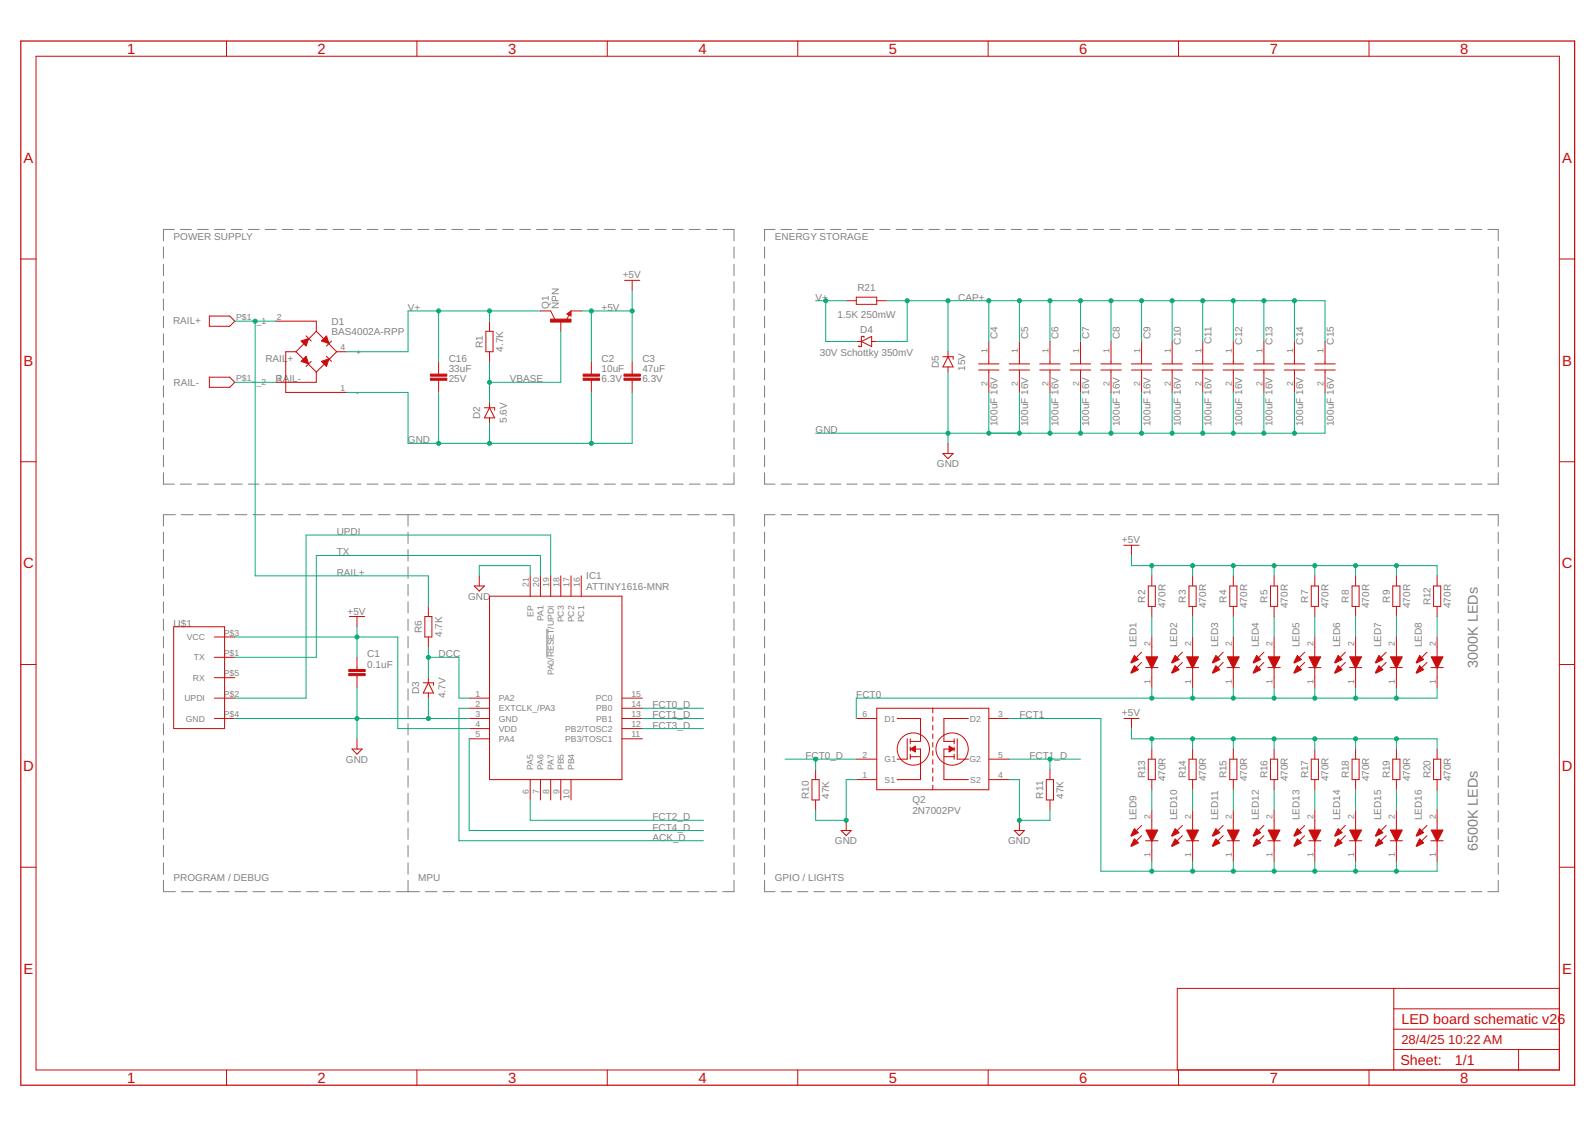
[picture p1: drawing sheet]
<svg xmlns="http://www.w3.org/2000/svg" width="297mm" height="210mm" viewBox="0 0 297 210" stroke-linecap="round" stroke-linejoin="round" font-family="sans-serif">
<g fill="none" stroke="#808080" stroke-width=".19">
<path d="M30.4 46v2.1M30.4 49.2v2.1M30.4 52.5v2.1M30.4 55.7v2.1M30.4 58.9v2.1M32.5 42.7h-2.1v2.2M33.6 42.7h2M36.8 42.7h2M39.9 42.7h2.1M43.1 42.7h2M46.2 42.7h2.1M49.4 42.7h2"/>
<path d="M52.6 42.7h2M55.7 42.7h2M58.9 42.7h2M62 42.7h2.1M65.2 42.7h2M68.3 42.7h2.1M71.5 42.7h2M74.7 42.7h2M77.8 42.7h2.1M81 42.7h2M84.1 42.7h2.1M87.3 42.7h2"/>
<path d="M90.4 42.7h2.1M93.6 42.7h2.1M96.8 42.7h2M99.9 42.7h2.1M103.1 42.7h2M106.2 42.7h2.1M109.4 42.7h2M112.6 42.7h2M115.7 42.7h2.1M118.9 42.7h2M122 42.7h2.1M125.2 42.7h2"/>
<path d="M128.4 42.7h2M131.5 42.7h2M134.7 42.7h2v2.2M136.7 46v2.1M136.7 49.2v2.1M136.7 52.5v2.1M136.7 55.7v2.1M136.7 58.9v2.1M142.4 46v2.1M142.4 49.2v2.1M142.4 52.5v2.1M142.4 55.7v2.1"/>
<path d="M142.4 58.9v2.1M144.3 42.7h-1.9v2.2M145.5 42.7h1.9M148.5 42.7h2M151.6 42.7h1.9M154.6 42.7h2M157.7 42.7h1.9M160.8 42.7h1.9M163.8 42.7h2M166.9 42.7h1.9M169.9 42.7h2M173 42.7h1.9"/>
<path d="M176.1 42.7h1.9M179.1 42.7h2M182.2 42.7h1.9M185.3 42.7h1.9M188.3 42.7h1.9M191.4 42.7h1.9M194.4 42.7h2M197.5 42.7h1.9M200.6 42.7h1.9M203.6 42.7h1.9M206.7 42.7h1.9M209.7 42.7h2"/>
<path d="M212.8 42.7h1.9M215.9 42.7h1.9M218.9 42.7h2M222 42.7h1.9M225 42.7h2M228.1 42.7h1.9M231.2 42.7h1.9M234.2 42.7h2M237.3 42.7h1.9M240.3 42.7h2M243.4 42.7h1.9M246.5 42.7h1.9"/>
<path d="M249.5 42.7h2M252.6 42.7h1.9M255.7 42.7h1.9M258.7 42.7h1.9M261.8 42.7h1.9M264.8 42.7h2M267.9 42.7h1.9M271 42.7h1.9M274 42.7h1.9M277.1 42.7h1.9v2.2M279 46v2.1M279 49.2v2.1"/>
<path d="M279 52.5v2.1M279 55.7v2.1M279 58.9v2.1M30.4 62.2v2.1M30.4 65.4v2.1M30.4 68.6v2.1M30.4 71.9v2.1M30.4 75.1v2.1M30.4 78.3v2.2M136.7 62.2v2.1M136.7 65.4v2.1M136.7 68.6v2.1"/>
<path d="M136.7 71.9v2.1M136.7 75.1v2.1M136.7 78.3v2.2M142.4 62.2v2.1M142.4 65.4v2.1M142.4 68.6v2.1M142.4 71.9v2.1M142.4 75.1v2.1M142.4 78.3v2.2M279 62.2v2.1M279 65.4v2.1M279 68.6v2.1"/>
<path d="M279 71.9v2.1M279 75.1v2.1M279 78.3v2.2M30.4 81.6v2.1M30.4 84.8v2.1M30.4 88.1v2.1h2.1M30.4 99.1v2.1M32.7 95.9h-2.3v2.1M33.6 90.2h2M33.8 95.9h2.2M36.8 90.2h2M37.1 95.9h2.2"/>
<path d="M39.9 90.2h2.1M40.4 95.9h2.3M43.1 90.2h2M43.8 95.9h2.2M46.2 90.2h2.1M47.1 95.9h2.2M49.4 90.2h2M50.4 95.9h2.2M52.6 90.2h2M53.8 95.9h2.2M55.7 90.2h2M57.1 95.9h2.2"/>
<path d="M58.9 90.2h2M60.4 95.9h2.3M62 90.2h2.1M63.8 95.9h2.2M65.2 90.2h2M67.1 95.9h2.2M68.3 90.2h2.1M70.4 95.9h2.2M71.5 90.2h2M73.8 95.9h4.3M74.7 90.2h2M76 95.9v2.1"/>
<path d="M76 99.1v2.1M77.8 90.2h2.1M79.2 95.9h2.2M81 90.2h2M82.5 95.9h2.1M84.1 90.2h2.1M85.7 95.9h2.2M87.3 90.2h2M89 95.9h2.1M90.4 90.2h2.1M92.3 95.9h2.1M93.6 90.2h2.1"/>
<path d="M95.5 95.9h2.1M96.8 90.2h2M98.8 95.9h2.1M99.9 90.2h2.1M102 95.9h2.2M103.1 90.2h2M105.3 95.9h2.1M106.2 90.2h2.1M108.5 95.9h2.2M109.4 90.2h2M111.8 95.9h2.1M112.6 90.2h2"/>
<path d="M115 95.9h2.2M115.7 90.2h2.1M118.3 95.9h2.1M118.9 90.2h2M121.6 95.9h2.1M122 90.2h2.1M124.8 95.9h2.1M125.2 90.2h2M128.1 95.9h2.1M128.4 90.2h2M131.3 95.9h2.2M131.5 90.2h2"/>
<path d="M134.6 95.9h2.1v2.1M136.7 81.6v2.1M136.7 84.8v2.1M136.7 88.1v2.1h-2M136.7 99.1v2.1M142.4 88.1v2.1h1.9M142.4 81.6v2.1M142.4 84.8v2.1M142.4 99.1v2.1M144.3 95.9h-1.9v2.1M145.5 90.2h1.9M145.5 95.9h1.9"/>
<path d="M148.5 90.2h2M148.5 95.9h2M151.6 90.2h1.9M151.6 95.9h1.9M154.6 90.2h2M154.6 95.9h2M157.7 90.2h1.9M157.7 95.9h1.9M160.8 90.2h1.9M160.8 95.9h1.9M163.8 90.2h2M163.8 95.9h2"/>
<path d="M166.9 90.2h1.9M166.9 95.9h1.9M169.9 90.2h2M169.9 95.9h2M173 90.2h1.9M173 95.9h1.9M176.1 90.2h1.9M176.1 95.9h1.9M179.1 90.2h2M179.1 95.9h2M182.2 90.2h1.9M182.2 95.9h1.9"/>
<path d="M185.3 90.2h1.9M185.3 95.9h1.9M188.3 90.2h1.9M188.3 95.9h1.9M191.4 90.2h1.9M191.4 95.9h1.9M194.4 90.2h2M194.4 95.9h2M197.5 90.2h1.9M197.5 95.9h1.9M200.6 90.2h1.9M200.6 95.9h1.9"/>
<path d="M203.6 90.2h1.9M203.6 95.9h1.9M206.7 90.2h1.9M206.7 95.9h1.9M209.7 90.2h2M209.7 95.9h2M212.8 90.2h1.9M212.8 95.9h1.9M215.9 90.2h1.9M215.9 95.9h1.9M218.9 90.2h2M218.9 95.9h2"/>
<path d="M222 90.2h1.9M222 95.9h1.9M225 90.2h2M225 95.9h2M228.1 90.2h1.9M228.1 95.9h1.9M231.2 90.2h1.9M231.2 95.9h1.9M234.2 90.2h2M234.2 95.9h2M237.3 90.2h1.9M237.3 95.9h1.9"/>
<path d="M240.3 90.2h2M240.3 95.9h2M243.4 90.2h1.9M243.4 95.9h1.9M246.5 90.2h1.9M246.5 95.9h1.9M249.5 90.2h2M249.5 95.9h2M252.6 90.2h1.9M252.6 95.9h1.9M255.7 90.2h1.9M255.7 95.9h1.9"/>
<path d="M258.7 90.2h1.9M258.7 95.9h1.9M261.8 90.2h1.9M261.8 95.9h1.9M264.8 90.2h2M264.8 95.9h2M267.9 90.2h1.9M267.9 95.9h1.9M271 90.2h1.9M271 95.9h1.9M274 90.2h1.9M274 95.9h1.9"/>
<path d="M277.1 95.9h1.9v2.1M279 88.1v2.1h-1.9M279 81.6v2.1M279 84.8v2.1M279 99.1v2.1M30.4 102.3v2.2M30.4 105.6v2.1M30.4 108.8v2.2M30.4 112.1v2.1M30.4 115.3v2.1M30.4 118.6v2.1M76 102.3v2.2"/>
<path d="M76 105.6v2.1M76 108.8v2.2M76 112.1v2.1M76 115.3v2.1M76 118.6v2.1M101.9 117.1v5.3M136.7 102.3v2.2M136.7 105.6v2.1M136.7 108.8v2.2M136.7 112.1v2.1M136.7 115.3v2.1M136.7 118.6v2.1"/>
<path d="M142.4 102.3v2.2M142.4 105.6v2.1M142.4 108.8v2.2M142.4 112.1v2.1M142.4 115.3v2.1M142.4 118.6v2.1M279 102.3v2.2M279 105.6v2.1M279 108.8v2.2M279 112.1v2.1M279 115.3v2.1M279 118.6v2.1"/>
<path d="M30.4 121.8v2.1M30.4 125v2.2M30.4 128.3v2.1M30.4 131.5v2.1M30.4 134.8v2.1M30.4 138v2.1M76 121.8v2.1M76 125v2.2M76 128.3v2.1M76 131.5v2.1M76 134.8v2.1M76 138v2.1"/>
<path d="M136.7 121.8v2.1M136.7 125v2.2M136.7 128.3v2.1M136.7 131.5v2.1M136.7 134.8v2.1M136.7 138v2.1M142.4 121.8v2.1M142.4 125v2.2M142.4 128.3v2.1M142.4 131.5v2.1M142.4 134.8v2.1M142.4 138v2.1"/>
<path d="M279 121.8v2.1M279 125v2.2M279 128.3v2.1M279 131.5v2.1M279 134.8v2.1M279 138v2.1M30.4 141.2v2.2M30.4 144.5v2.1M30.4 147.7v2.2M30.4 151v2.1M30.4 154.2v2.1M30.4 157.5v2.1"/>
<path d="M76 141.2v2.2M76 144.5v2.1M76 147.7v2.2M76 151v2.1M76 154.2v2.1M76 157.5v2.1M136.7 141.2v2.2M136.7 144.5v2.1M136.7 147.7v2.2M136.7 151v2.1M136.7 154.2v2.1M136.7 157.5v2.1"/>
<path d="M142.4 141.2v2.2M142.4 144.5v2.1M142.4 147.7v2.2M142.4 151v2.1M142.4 154.2v2.1M142.4 157.5v2.1M279 141.2v2.2M279 144.5v2.1M279 147.7v2.2M279 151v2.1M279 154.2v2.1M279 157.5v2.1"/>
<path d="M30.4 160.7v2.1M30.4 164v2.1h2.3M33.8 166.1h2.2M37.1 166.1h2.2M40.4 166.1h2.3M43.8 166.1h2.2M47.1 166.1h2.2M50.4 166.1h2.2M53.8 166.1h2.2M57.1 166.1h2.2M60.4 166.1h2.3M63.8 166.1h2.2"/>
<path d="M67.1 166.1h2.2M70.4 166.1h2.2M73.8 166.1h4.3M76 160.7v2.1M76 164v2.1M79.2 166.1h2.2M82.5 166.1h2.1M85.7 166.1h2.2M89 166.1h2.1M92.3 166.1h2.1M95.5 166.1h2.1M98.8 166.1h2.1"/>
<path d="M102 166.1h2.2M105.3 166.1h2.1M108.5 166.1h2.2M111.8 166.1h2.1M115 166.1h2.2M118.3 166.1h2.1M121.6 166.1h2.1M124.8 166.1h2.1M128.1 166.1h2.1M131.3 166.1h2.2M136.7 160.7v2.1M136.7 164v2.1h-2.1"/>
<path d="M142.4 164v2.1h1.9M142.4 160.7v2.1M145.5 166.1h1.9M148.5 166.1h2M151.6 166.1h1.9M154.6 166.1h2M157.7 166.1h1.9M160.8 166.1h1.9M163.8 166.1h2M166.9 166.1h1.9M169.9 166.1h2M173 166.1h1.9"/>
<path d="M176.1 166.1h1.9M179.1 166.1h2M182.2 166.1h1.9M185.3 166.1h1.9M188.3 166.1h1.9M191.4 166.1h1.9M194.4 166.1h2M197.5 166.1h1.9M200.6 166.1h1.9M203.6 166.1h1.9M206.7 166.1h1.9M209.7 166.1h2"/>
<path d="M212.8 166.1h1.9M215.9 166.1h1.9M218.9 166.1h2M222 166.1h1.9M225 166.1h2M228.1 166.1h1.9M231.2 166.1h1.9M234.2 166.1h2M237.3 166.1h1.9M240.3 166.1h2M243.4 166.1h1.9M246.5 166.1h1.9"/>
<path d="M249.5 166.1h2M252.6 166.1h1.9M255.7 166.1h1.9M258.7 166.1h1.9M261.8 166.1h1.9M264.8 166.1h2M267.9 166.1h1.9M271 166.1h1.9M274 166.1h1.9M279 164v2.1h-1.9M279 160.7v2.1"/>
</g>
<g fill="#c90d0c" stroke="#c90d0c" stroke-width=".19">
<path d="M56.1 63.5l1.4-.5-.5 1.5z"/>
<path d="M59.9 63.5l.9-.9 .5 1.4z"/>
<path d="M56.1 67.3l.9-.9 .5 1.4z"/>
<path d="M59.9 67.3l1.4-.5-.5 1.5z"/>
<path d="M169.5 139.5l1-.6v1.2z"/>
<path d="M176.7 138.9l1 .6-1 .6z"/>
<path d="M213.4 122.3h2.2l-1 2.1h-.2z" fill-rule="evenodd"/>
<path d="M211.3 124l.7 .7-1.3 .7-.1-.1z" fill-rule="evenodd"/>
<path d="M211.3 122.1l.7 .7-1.3 .7-.1-.1z" fill-rule="evenodd"/>
<path d="M221 122.3h2.2l-1 2.1h-.2z" fill-rule="evenodd"/>
<path d="M218.8 124l.8 .7-1.3 .7-.1-.1z" fill-rule="evenodd"/>
<path d="M218.8 122.1l.8 .7-1.3 .7-.1-.1z" fill-rule="evenodd"/>
<path d="M228.6 122.3h2.2l-1.1 2.1h-.1z" fill-rule="evenodd"/>
<path d="M226.4 124l.8 .7-1.3 .7-.1-.1z" fill-rule="evenodd"/>
<path d="M226.4 122.1l.8 .7-1.3 .7-.1-.1z" fill-rule="evenodd"/>
<path d="M236.2 122.3h2.2l-1.1 2.1h-.1z" fill-rule="evenodd"/>
<path d="M234 124l.8 .7-1.3 .7-.1-.1z" fill-rule="evenodd"/>
<path d="M234 122.1l.8 .7-1.3 .7-.1-.1z" fill-rule="evenodd"/>
<path d="M243.8 122.3h2.2l-1.1 2.1h-.1z" fill-rule="evenodd"/>
<path d="M241.6 124l.8 .7-1.3 .7-.1-.1z" fill-rule="evenodd"/>
<path d="M241.6 122.1l.8 .7-1.3 .7-.1-.1z" fill-rule="evenodd"/>
<path d="M251.4 122.3h2.2l-1.1 2.1h-.1z" fill-rule="evenodd"/>
<path d="M249.2 124l.8 .7-1.4 .7-.1-.1z" fill-rule="evenodd"/>
<path d="M249.2 122.1l.8 .7-1.4 .7-.1-.1z" fill-rule="evenodd"/>
<path d="M258.9 122.3h2.2l-1 2.1h-.1z" fill-rule="evenodd"/>
<path d="M256.8 124l.7 .7-1.3 .7-.1-.1z" fill-rule="evenodd"/>
<path d="M256.8 122.1l.7 .7-1.3 .7-.1-.1z" fill-rule="evenodd"/>
<path d="M266.5 122.3h2.2l-1 2.1h-.1z" fill-rule="evenodd"/>
<path d="M264.4 124l.7 .7-1.3 .7-.1-.1z" fill-rule="evenodd"/>
<path d="M264.4 122.1l.7 .7-1.3 .7-.1-.1z" fill-rule="evenodd"/>
<path d="M213.4 154.6h2.2l-1 2.1h-.2z" fill-rule="evenodd"/>
<path d="M211.3 156.2l.7 .8-1.3 .6-.1-.1z" fill-rule="evenodd"/>
<path d="M211.3 154.3l.7 .8-1.3 .6h-.1z" fill-rule="evenodd"/>
<path d="M221 154.6h2.2l-1 2.1h-.2z" fill-rule="evenodd"/>
<path d="M218.8 156.2l.8 .8-1.3 .6-.1-.1z" fill-rule="evenodd"/>
<path d="M218.8 154.3l.8 .8-1.3 .6h-.1z" fill-rule="evenodd"/>
<path d="M228.6 154.6h2.2l-1.1 2.1h-.1z" fill-rule="evenodd"/>
<path d="M226.4 156.2l.8 .8-1.3 .6-.1-.1z" fill-rule="evenodd"/>
<path d="M226.4 154.3l.8 .8-1.3 .6h-.1z" fill-rule="evenodd"/>
<path d="M236.2 154.6h2.2l-1.1 2.1h-.1z" fill-rule="evenodd"/>
<path d="M234 156.2l.8 .8-1.3 .6-.1-.1z" fill-rule="evenodd"/>
<path d="M234 154.3l.8 .8-1.3 .6h-.1z" fill-rule="evenodd"/>
<path d="M243.8 154.6h2.2l-1.1 2.1h-.1z" fill-rule="evenodd"/>
<path d="M241.6 156.2l.8 .8-1.3 .6-.1-.1z" fill-rule="evenodd"/>
<path d="M241.6 154.3l.8 .8-1.3 .6h-.1z" fill-rule="evenodd"/>
<path d="M251.4 154.6h2.2l-1.1 2.1h-.1z" fill-rule="evenodd"/>
<path d="M249.2 156.2l.8 .8-1.4 .6-.1-.1z" fill-rule="evenodd"/>
<path d="M249.2 154.3l.8 .8-1.4 .6h-.1z" fill-rule="evenodd"/>
<path d="M258.9 154.6h2.2l-1 2.1h-.1z" fill-rule="evenodd"/>
<path d="M256.8 156.2l.7 .8-1.3 .6-.1-.1z" fill-rule="evenodd"/>
<path d="M256.8 154.3l.7 .8-1.3 .6h-.1z" fill-rule="evenodd"/>
<path d="M266.5 154.6h2.2l-1 2.1h-.1z" fill-rule="evenodd"/>
<path d="M264.4 156.2l.7 .8-1.3 .6-.1-.1z" fill-rule="evenodd"/>
<path d="M264.4 154.3l.7 .8-1.3 .6h-.1z" fill-rule="evenodd"/>
</g>
<g fill="none" stroke="#c90d0c" stroke-width=".19">
<path d="M6.7 10.5h283.7v188.8h-283.7zM42.2 7.6v2.9M77.6 7.6v2.9M113.1 7.6v2.9M148.6 7.6v2.9M184 7.6v2.9M219.5 7.6v2.9M255 7.6v2.9M3.9 48.2h2.8M39 58.9h3.8l.9 .9-.9 1h-3.8zM51.3 59.8h7.6v1.9M91.2 59.8v1.9"/>
<path d="M100.6 57.9h2l.7 1.5M104.4 59.8v1.9M105.6 58.5l.7-.6v1zM106 58.7l-.5 .9M106 58.5l.2-.1v.3l-.4-.2 .5-.4v.6M106.3 57.9h1.9M116.3 52.2h2.8M117.7 52.2v1.9M157.6 56h1.9M159.5 55.4h3.8v1.3h-3.8zM163.3 56h1.9M290.4 48.2h2.8"/>
<path d="M39 70.3h3.8l.9 .9-.9 .9h-3.8zM55.1 65.5h-1.9v7.6h11.4M55.1 65.5l3.8 3.8M57 62.6l1 .9M58 67.3l-1 1M58.9 69.3v1.9h-7.6M58.9 61.7l-3.8 3.8M58.9 61.7l3.8 3.8M60.8 66.4l.9 .9M61.7 63.5l-.9 1M62.7 65.5l-3.8 3.8M62.7 65.5h1.9"/>
<path d="M81.7 67.4v2.3M81.7 70.8v2.3M90.2 75.9h1.9v.5M90.5 61.7h1.3v3.8h-1.3zM91.2 65.5v1.9M91.2 75v.9M91.2 77.8v1M91.2 75.9l.9 1.9h-1.9zM110.1 67.4v2.3M110.1 70.8v2.3M117.7 67.4v2.3M117.7 70.8v2.3"/>
<path d="M159.5 63.6h.9M160.4 63.6l1.9-.9v1.9zM160.9 62.8v-.1h-.5v1.9h-.4v-.2M162.3 63.6h1M175.6 66.4h1.9v.5M176.6 65.5v.9M176.6 68.3v1M176.6 66.4l.9 1.9h-1.9zM182.2 67.8h3.8M182.2 68.9h3.8M184.1 63.6v4.2M184.1 68.9v4.2"/>
<path d="M187.9 67.8h3.8M187.9 68.9h3.8M189.8 63.6v4.2M189.8 68.9v4.2M193.6 67.8h3.8M193.6 68.9h3.8M195.5 63.6v4.2M195.5 68.9v4.2M199.3 67.8h3.8M199.3 68.9h3.8M201.2 63.6v4.2M201.2 68.9v4.2"/>
<path d="M205 67.8h3.8M205 68.9h3.8M206.9 63.6v4.2M206.9 68.9v4.2M210.7 67.8h3.8M210.7 68.9h3.8M212.6 63.6v4.2M212.6 68.9v4.2M216.4 67.8h3.8M216.4 68.9h3.8M218.3 63.6v4.2M218.3 68.9v4.2"/>
<path d="M222.1 67.8h3.8M222.1 68.9h3.8M224 63.6v4.2M224 68.9v4.2M227.8 67.8h3.8M227.8 68.9h3.8M229.7 63.6v4.2M229.7 68.9v4.2M233.5 67.8h3.8M233.5 68.9h3.8M235.4 63.6v4.2M235.4 68.9v4.2"/>
<path d="M239.2 67.8h3.8M239.2 68.9h3.8M241.1 63.6v4.2M241.1 68.9v4.2M244.9 67.8h3.8M244.9 68.9h3.8M246.8 63.6v4.2M246.8 68.9v4.2M3.9 86h2.8M175.6 84.5h1.9l-.9 .9zM176.6 82.6v1.9M290.4 86h2.8"/>
<path d="M32.3 116.7h9.5v19h-9.5zM39.9 118.6h3.8M65.1 114.8h2.8M66.5 114.8v1.9M79.1 114.8h1.3v3.8h-1.3zM79.8 112.9v1.9M79.8 118.6v1.9M88.3 109.1h1.9l-.9 1zM89.3 107.3v1.8M91.2 111h24.6v34.2h-24.6zM98.7 107.3v3.7M100.6 107.3v3.7"/>
<path d="M102.6 107.3v3.7M104.4 107.3v3.7M106.3 107.3v3.7M108.2 107.3v3.7M209.3 101.6h2.8M210.7 101.6v1.9M213.8 109.1h1.4v3.8h-1.4zM214.5 107.3v1.8M214.5 112.9v1.9M214.5 118.6v3.8M221.4 109.1h1.4v3.8h-1.4zM222.1 107.3v1.8"/>
<path d="M222.1 112.9v1.9M222.1 118.6v3.8M229 109.1h1.4v3.8h-1.4zM229.7 107.3v1.8M229.7 112.9v1.9M229.7 118.6v3.8M236.6 109.1h1.3v3.8h-1.3zM237.3 107.3v1.8M237.3 112.9v1.9M237.3 118.6v3.8M244.2 109.1h1.3v3.8h-1.3zM244.9 107.3v1.8"/>
<path d="M244.9 112.9v1.9M244.9 118.6v3.8M251.8 109.1h1.3v3.8h-1.3zM252.5 107.3v1.8M252.5 112.9v1.9M252.5 118.6v3.8M259.4 109.1h1.3v3.8h-1.3zM260.1 107.3v1.8M260.1 112.9v1.9M260.1 118.6v3.8M267 109.1h1.3v3.8h-1.3zM267.6 107.3v1.8"/>
<path d="M267.6 112.9v1.9M267.6 118.6v3.8M3.9 123.8h2.8M39.9 130h3.8M39.9 133.8h3.8M39.9 122.4h3.8M39.9 126.2h3.8M65.6 139.5h1.8l-.9 1zM66.5 122.4v2.3M66.5 125.8v2.3M66.5 137.6v1.9M78.8 127.2h1.9v.4"/>
<path d="M79.8 126.2v1M79.8 129.1v.9M79.8 127.2l.9 1.9h-1.9zM87.4 130h3.8M87.4 131.9h3.8M87.4 133.8h3.8M87.4 135.7h3.8M87.4 137.6h3.8M115.8 130h3.8M115.8 131.9h3.8M115.8 133.8h3.8M115.8 135.7h3.8"/>
<path d="M115.8 137.6h3.8M159.5 133.8h3.8M163.3 131.9h20.8v15.2h-20.8zM167.1 133.8h4.3v4.3h-1.9M169 137.6v3.8h-1.9M169.5 139.5h1.9v5.7h-4.3M169.5 137.6v1M169.5 139.1v.8M173.7 131.9v.9M173.7 133.5v.8M173.7 135.1v.9M173.7 136.7v.8"/>
<path d="M173.7 138.3v.8M173.7 139.9v.8M177.7 139.5h-1.9v1.3M177.7 137.6v1M177.7 139.1v.8M178.3 137.6v3.8h2M180.3 133.8h-4.5v4.3h1.9M184.1 133.8h3.8M209.3 133.8h2.8M210.7 133.8v1.9M212.6 123.4l-1.9 1.9M212.6 121.5l-1.9 1.9"/>
<path d="M213.4 124.3h2.2M214.5 124.3v3.8M214.5 139.5v1.9M220.2 123.4l-1.9 1.9M220.2 121.5l-1.9 1.9M221 124.3h2.2M222.1 124.3v3.8M222.1 139.5v1.9M227.8 123.4l-1.9 1.9M227.8 121.5l-1.9 1.9M228.5 124.3h2.3M229.7 124.3v3.8"/>
<path d="M229.7 139.5v1.9M235.4 123.4l-1.9 1.9M235.4 121.5l-1.9 1.9M236.1 124.3h2.3M237.3 124.3v3.8M237.3 139.5v1.9M243 123.4l-1.9 1.9M243 121.5l-1.9 1.9M243.7 124.3h2.3M244.9 124.3v3.8M244.9 139.5v1.9M250.5 123.4l-1.8 1.9"/>
<path d="M250.5 121.5l-1.8 1.9M251.3 124.3h2.3M252.5 124.3v3.8M252.5 139.5v1.9M258.1 123.4l-1.9 1.9M258.1 121.5l-1.9 1.9M258.9 124.3h2.3M260.1 124.3v3.8M260.1 139.5v1.9M265.7 123.4l-1.9 1.9M265.7 121.5l-1.9 1.9M266.5 124.3h2.3"/>
<path d="M267.6 124.3v3.8M267.6 139.5v1.9M290.4 123.8h2.8M98.7 145.2v3.8M100.6 145.2v3.8M102.6 145.2v3.8M104.4 145.2v3.8M106.3 145.2v3.8M151.2 145.2h1.3v3.8h-1.3zM151.9 143.3v1.9M151.9 149v1.9M156.6 154.7h1.9l-.9 .9z"/>
<path d="M157.6 152.8v1.9M159.5 145.2h3.8M159.5 141.4h3.8M169.5 140.5v.9M169.5 140.9h1.9M173.7 141.5v.8M173.7 143.1v.8M173.7 144.7v.8M173.7 146.2v.9M177.7 140.9h-1.9v4.3h4.5M177.7 140.5v.9M184.1 145.2h3.8"/>
<path d="M184.1 141.4h3.8M188.9 154.7h1.9l-1 .9zM189.8 152.8v1.9M194.9 145.2h1.3v3.8h-1.3zM195.5 143.3v1.9M195.5 149v1.9M212.6 155.6l-1.9 1.9M212.6 153.7l-1.9 1.9M213.4 156.6h2.2M213.8 141.4h1.4v3.8h-1.4zM214.5 145.2v1.9M214.5 150.9v3.8"/>
<path d="M214.5 156.6v3.8M220.2 155.6l-1.9 1.9M220.2 153.7l-1.9 1.9M221 156.6h2.2M221.4 141.4h1.4v3.8h-1.4zM222.1 145.2v1.9M222.1 150.9v3.8M222.1 156.6v3.8M227.8 155.6l-1.9 1.9M227.8 153.7l-1.9 1.9M228.5 156.6h2.3M229 141.4h1.4v3.8h-1.4z"/>
<path d="M229.7 145.2v1.9M229.7 150.9v3.8M229.7 156.6v3.8M235.4 155.6l-1.9 1.9M235.4 153.7l-1.9 1.9M236.1 156.6h2.3M236.6 141.4h1.3v3.8h-1.3zM237.3 145.2v1.9M237.3 150.9v3.8M237.3 156.6v3.8M243 155.6l-1.9 1.9M243 153.7l-1.9 1.9"/>
<path d="M243.7 156.6h2.3M244.2 141.4h1.3v3.8h-1.3zM244.9 145.2v1.9M244.9 150.9v3.8M244.9 156.6v3.8M250.5 155.6l-1.8 1.9M250.5 153.7l-1.8 1.9M251.3 156.6h2.3M251.8 141.4h1.3v3.8h-1.3zM252.5 145.2v1.9M252.5 150.9v3.8M252.5 156.6v3.8"/>
<path d="M258.1 155.6l-1.9 1.9M258.1 153.7l-1.9 1.9M258.9 156.6h2.3M259.4 141.4h1.3v3.8h-1.3zM260.1 145.2v1.9M260.1 150.9v3.8M260.1 156.6v3.8M265.7 155.6l-1.9 1.9M265.7 153.7l-1.9 1.9M266.5 156.6h2.3M267 141.4h1.3v3.8h-1.3zM267.6 145.2v1.9"/>
<path d="M267.6 150.9v3.8M267.6 156.6v3.8M3.9 161.5h2.8M290.4 161.5h2.8M42.2 199.3v2.8M77.6 199.3v2.8M113.1 199.3v2.8M148.6 199.3v2.8M184 199.3v2.8M219.5 199.3v2.8M255 199.3v2.8M259.6 195.5h30.8"/>
<path d="M259.6 184.1v15.2M259.6 191.7h30.8M259.6 187.9h30.8M282.8 195.5v3.8M290.4 184.1h-71.2v15.2"/>
<circle cx="170.1" cy="139.5" r="3"/>
<circle cx="177.3" cy="139.5" r="3"/>
</g>
<path d="M3.9 7.6h289.3v194.5h-289.3z" fill="none" stroke="#c90d0c" stroke-width=".23"/>
<g fill="#c90d0c" stroke="#c90d0c" stroke-width=".19">
<path d="M102.5 59.4h3.8v.6h-3.8z"/>
<path d="M108.6 70.4h3.1v.4h-3.1z"/>
<path d="M108.6 69.7h3.1v.4h-3.1z"/>
<path d="M116.2 70.4h3.1v.4h-3.1z"/>
<path d="M116.2 69.7h3.1v.4h-3.1z"/>
<path d="M65 125.5h3v.3h-3z"/>
<path d="M65 124.7h3v.4h-3z"/>
<path d="M80.2 70.4h3v.4h-3z"/>
<path d="M80.2 69.7h3v.4h-3z"/>
</g>
<g fill="none" stroke="#0dab76" stroke-width=".19">
<path d="M43.7 59.8h7.6M47.5 59.8v47.5h32.3v5.6M81.7 57.9v9.5M91.2 57.9v1.9M100.6 57.9h-24.6v7.6h-11.4M108.2 57.9h9.5M110.1 57.9v9.5M117.7 54.1v13.3M151.9 56h5.7M153.8 56v7.6h5.7M165.2 56h81.6v7.6M169 56v7.6h-5.7"/>
<path d="M176.6 56v9.5M184.1 56v7.6M189.8 56v7.6M195.5 56v7.6M201.2 56v7.6M206.9 56v7.6M212.6 56v7.6M218.3 56v7.6M224 56v7.6M229.7 56v7.6M235.4 56v7.6M241.1 56v7.6"/>
<path d="M43.7 71.2h7.6M64.6 73.1h11.4v9.5h41.7v-9.5M81.7 73.1v9.5M91.2 67.4v7.6M91.2 78.8v3.8M104.4 61.7v9.5h-13.2M110.1 73.1v9.5M176.6 69.3v13.3M184.1 73.1v7.6M189.8 73.1v7.6M195.5 73.1v7.6M201.2 73.1v7.6"/>
<path d="M206.9 73.1v7.6M212.6 73.1v7.6M218.3 73.1v7.6M224 73.1v7.6M229.7 73.1v7.6M235.4 73.1v7.6M241.1 73.1v7.6M246.8 73.1v7.6h-94.9M43.7 118.6h30.4v17.1h13.3M66.5 116.7v5.7M89.3 107.3v-2h9.4v2M100.6 107.3v-3.8h-41.7v18.9h-15.2"/>
<path d="M102.6 107.3v-7.6h-45.6v30.3h-13.3M210.7 103.5v1.8h56.9v2M214.5 105.3v2M214.5 114.8v3.8M222.1 105.3v2M222.1 114.8v3.8M229.7 105.3v2M229.7 114.8v3.8M237.3 105.3v2M237.3 114.8v3.8M244.9 105.3v2M244.9 114.8v3.8"/>
<path d="M252.5 105.3v2M252.5 114.8v3.8M260.1 105.3v2M260.1 114.8v3.8M267.6 114.8v3.8M43.7 133.8h43.7M66.5 128.1v9.5M79.8 120.5v5.7M79.8 130v3.8M79.8 122.4h5.7v7.6h1.9M87.4 131.9h-1.9v24.7h45.5M87.4 137.6v17.1h43.6"/>
<path d="M119.6 133.8h11.4M119.6 135.7h11.4M119.6 131.9h11.4M187.9 133.8h17.1v28.5h62.6v-1.9M210.7 135.7v1.9h56.9v1.9M214.5 128.1v1.9M214.5 137.6v1.9M222.1 128.1v1.9M222.1 137.6v1.9M229.7 128.1v1.9M229.7 137.6v1.9M237.3 128.1v1.9"/>
<path d="M237.3 137.6v1.9M244.9 128.1v1.9M244.9 137.6v1.9M252.5 128.1v1.9M252.5 137.6v1.9M260.1 128.1v1.9M260.1 137.6v1.9M267.6 128.1v1.9h-108.1v3.8M98.7 149v3.8h32.3M146.2 141.4h13.3M151.9 141.4v1.9M159.5 145.2h-1.9v7.6h-5.7v-1.9"/>
<path d="M187.9 145.2h1.9v7.6h5.7v-1.9M187.9 141.4h13.3M195.5 141.4v1.9M214.5 147.1v3.8M222.1 147.1v3.8M229.7 147.1v3.8M237.3 147.1v3.8M244.9 147.1v3.8M252.5 147.1v3.8M260.1 147.1v3.8M267.6 147.1v3.8M214.5 160.4v1.9"/>
<path d="M222.1 160.4v1.9M229.7 160.4v1.9M237.3 160.4v1.9M244.9 160.4v1.9M252.5 160.4v1.9M260.1 160.4v1.9"/>
</g>
<g fill="#0dab76" stroke="#0dab76" stroke-width=".19">
<circle cx="47.5" cy="59.8" r=".38"/>
<circle cx="184.1" cy="80.7" r=".38"/>
<circle cx="189.8" cy="80.7" r=".38"/>
<circle cx="195.5" cy="80.7" r=".38"/>
<circle cx="201.2" cy="80.7" r=".38"/>
<circle cx="206.9" cy="80.7" r=".38"/>
<circle cx="212.6" cy="80.7" r=".38"/>
<circle cx="218.3" cy="80.7" r=".38"/>
<circle cx="224" cy="80.7" r=".38"/>
<circle cx="229.7" cy="80.7" r=".38"/>
<circle cx="235.4" cy="80.7" r=".38"/>
<circle cx="176.6" cy="80.7" r=".38"/>
<circle cx="241.1" cy="80.7" r=".38"/>
<circle cx="79.8" cy="133.8" r=".38"/>
<circle cx="66.5" cy="133.8" r=".38"/>
<circle cx="157.6" cy="152.8" r=".38"/>
<circle cx="189.8" cy="152.8" r=".38"/>
<circle cx="110.1" cy="82.6" r=".38"/>
<circle cx="91.2" cy="82.6" r=".38"/>
<circle cx="81.7" cy="82.6" r=".38"/>
<circle cx="110.1" cy="57.9" r=".38"/>
<circle cx="117.7" cy="57.9" r=".38"/>
<circle cx="66.5" cy="118.6" r=".38"/>
<circle cx="222.1" cy="105.3" r=".38"/>
<circle cx="214.5" cy="105.3" r=".38"/>
<circle cx="229.7" cy="105.3" r=".38"/>
<circle cx="237.3" cy="105.3" r=".38"/>
<circle cx="244.9" cy="105.3" r=".38"/>
<circle cx="252.5" cy="105.3" r=".38"/>
<circle cx="260.1" cy="105.3" r=".38"/>
<circle cx="222.1" cy="137.6" r=".38"/>
<circle cx="214.5" cy="137.6" r=".38"/>
<circle cx="229.7" cy="137.6" r=".38"/>
<circle cx="237.3" cy="137.6" r=".38"/>
<circle cx="244.9" cy="137.6" r=".38"/>
<circle cx="252.5" cy="137.6" r=".38"/>
<circle cx="260.1" cy="137.6" r=".38"/>
<circle cx="91.2" cy="71.2" r=".38"/>
<circle cx="151.9" cy="141.4" r=".38"/>
<circle cx="195.5" cy="141.4" r=".38"/>
<circle cx="79.8" cy="122.4" r=".38"/>
<circle cx="214.5" cy="130" r=".38"/>
<circle cx="222.1" cy="130" r=".38"/>
<circle cx="229.7" cy="130" r=".38"/>
<circle cx="237.3" cy="130" r=".38"/>
<circle cx="244.9" cy="130" r=".38"/>
<circle cx="252.5" cy="130" r=".38"/>
<circle cx="260.1" cy="130" r=".38"/>
<circle cx="214.5" cy="162.3" r=".38"/>
<circle cx="222.1" cy="162.3" r=".38"/>
<circle cx="229.7" cy="162.3" r=".38"/>
<circle cx="237.3" cy="162.3" r=".38"/>
<circle cx="244.9" cy="162.3" r=".38"/>
<circle cx="252.5" cy="162.3" r=".38"/>
<circle cx="260.1" cy="162.3" r=".38"/>
<circle cx="91.2" cy="57.9" r=".38"/>
<circle cx="81.7" cy="57.9" r=".38"/>
<circle cx="153.8" cy="56" r=".38"/>
<circle cx="229.7" cy="56" r=".38"/>
<circle cx="235.4" cy="56" r=".38"/>
<circle cx="224" cy="56" r=".38"/>
<circle cx="218.3" cy="56" r=".38"/>
<circle cx="212.6" cy="56" r=".38"/>
<circle cx="206.9" cy="56" r=".38"/>
<circle cx="201.2" cy="56" r=".38"/>
<circle cx="195.5" cy="56" r=".38"/>
<circle cx="189.8" cy="56" r=".38"/>
<circle cx="184.1" cy="56" r=".38"/>
<circle cx="241.1" cy="56" r=".38"/>
<circle cx="169" cy="56" r=".38"/>
<circle cx="176.6" cy="56" r=".38"/>
</g>
<g font-size="2.8" fill="#c90d0c">
<text x="23.7" y="10">1</text>
<text x="59.1" y="10">2</text>
<text x="94.6" y="10">3</text>
<text x="130.1" y="10">4</text>
<text x="165.5" y="10">5</text>
<text x="201" y="10">6</text>
<text x="236.5" y="10">7</text>
<text x="271.9" y="10">8</text>
<text x="4.4" y="30.3">A</text>
<text x="290.9" y="30.3">A</text>
<text x="4.4" y="68.1">B</text>
<text x="290.9" y="68.1">B</text>
<text x="4.3" y="105.8">C</text>
<text x="290.8" y="105.8">C</text>
<text x="4.3" y="143.6">D</text>
<text x="290.8" y="143.6">D</text>
<text x="4.4" y="181.4">E</text>
<text x="290.9" y="181.4">E</text>
<text x="23.7" y="201.7">1</text>
<text x="59.1" y="201.7">2</text>
<text x="94.6" y="201.7">3</text>
<text x="130.1" y="201.7">4</text>
<text x="165.5" y="201.7">5</text>
<text x="201" y="201.7">6</text>
<text x="236.5" y="201.7">7</text>
<text x="271.9" y="201.7">8</text>
</g>
<g font-size="2.7" fill="#808080">
<text x="275.2" y="124.3" transform="rotate(-90 275.2 124.3)">3000K LEDs</text>
<text x="275.2" y="158.5" transform="rotate(-90 275.2 158.5)">6500K LEDs</text>
</g>
<g font-size="2.7" fill="#c90d0c">
<text x="261" y="190.7">LED board schematic v26</text>
<text x="260.8" y="198.4">Sheet:</text>
<text x="271" y="198.3">1/1</text>
</g>
<g font-size="2.4" fill="#c90d0c">
<text x="261" y="194.5">28/4/25</text>
<text x="269.7" y="194.5">10:22 AM</text>
</g>
<g font-size="1.9" fill="#808080">
<text x="32.3" y="44.6">POWER SUPPLY</text>
<text x="144.3" y="44.6">ENERGY STORAGE</text>
<text x="116" y="51.8">+5V</text>
<text x="76" y="57.9">V+</text>
<text x="102.2" y="57.5" transform="rotate(-90 102.2 57.5)">Q1</text>
<text x="104.1" y="57.5" transform="rotate(-90 104.1 57.5)">NPN</text>
<text x="112" y="57.9">+5V</text>
<text x="151.9" y="56">V+</text>
<text x="156" y="59.2">1.5K 250mW</text>
<text x="159.7" y="54.1">R21</text>
<text x="178.5" y="56">CAP+</text>
<text x="32.2" y="60.4">RAIL+</text>
<text x="61.7" y="62.4">BAS4002A-RPP</text>
<text x="61.7" y="60.5">D1</text>
<text x="89.9" y="64.8" transform="rotate(-90 89.9 64.8)">R1</text>
<text x="93.7" y="65.5" transform="rotate(-90 93.7 65.5)">4.7K</text>
<text x="160.2" y="62.1">D4</text>
<text x="185.8" y="63.1" transform="rotate(-90 185.8 63.1)">C4</text>
<text x="191.5" y="63.1" transform="rotate(-90 191.5 63.1)">C5</text>
<text x="197.2" y="63.1" transform="rotate(-90 197.2 63.1)">C6</text>
<text x="202.8" y="63.1" transform="rotate(-90 202.8 63.1)">C7</text>
<text x="208.5" y="63.1" transform="rotate(-90 208.5 63.1)">C8</text>
<text x="214.2" y="63.1" transform="rotate(-90 214.2 63.1)">C9</text>
<text x="219.9" y="64.2" transform="rotate(-90 219.9 64.2)">C10</text>
<text x="225.6" y="64" transform="rotate(-90 225.6 64)">C11</text>
<text x="231.3" y="64.2" transform="rotate(-90 231.3 64.2)">C12</text>
<text x="237" y="64.2" transform="rotate(-90 237 64.2)">C13</text>
<text x="242.7" y="64.2" transform="rotate(-90 242.7 64.2)">C14</text>
<text x="248.4" y="64.2" transform="rotate(-90 248.4 64.2)">C15</text>
<text x="32.3" y="72">RAIL-</text>
<text x="49.4" y="67.4">RAIL</text>
<text x="51.3" y="71.2">RAIL-</text>
<text x="53.6" y="67.4">+</text>
<text x="83.6" y="69.3">33uF</text>
<text x="83.6" y="71.2">25V</text>
<text x="83.6" y="67.4">C16</text>
<text x="95" y="71.2">VBASE</text>
<text x="112" y="69.3">10uF</text>
<text x="112" y="71.2">6.3V</text>
<text x="112" y="67.4">C2</text>
<text x="119.6" y="69.3">47uF</text>
<text x="119.6" y="71.2">6.3V</text>
<text x="119.6" y="67.4">C3</text>
<text x="152.7" y="66.3">30V Schottky 350mV</text>
<text x="174.8" y="68.6" transform="rotate(-90 174.8 68.6)">D5</text>
<text x="179.8" y="69.1" transform="rotate(-90 179.8 69.1)">15V</text>
<text x="76" y="82.6">GND</text>
<text x="89.4" y="78.1" transform="rotate(-90 89.4 78.1)">D2</text>
<text x="94.4" y="78.8" transform="rotate(-90 94.4 78.8)">5.6V</text>
<text x="151.9" y="80.7">GND</text>
<text x="185.8" y="79.4" transform="rotate(-90 185.8 79.4)">100uF 16V</text>
<text x="191.5" y="79.4" transform="rotate(-90 191.5 79.4)">100uF 16V</text>
<text x="197.2" y="79.4" transform="rotate(-90 197.2 79.4)">100uF 16V</text>
<text x="202.8" y="79.4" transform="rotate(-90 202.8 79.4)">100uF 16V</text>
<text x="208.5" y="79.4" transform="rotate(-90 208.5 79.4)">100uF 16V</text>
<text x="214.2" y="79.4" transform="rotate(-90 214.2 79.4)">100uF 16V</text>
<text x="219.9" y="79.4" transform="rotate(-90 219.9 79.4)">100uF 16V</text>
<text x="225.6" y="79.4" transform="rotate(-90 225.6 79.4)">100uF 16V</text>
<text x="231.3" y="79.4" transform="rotate(-90 231.3 79.4)">100uF 16V</text>
<text x="237" y="79.4" transform="rotate(-90 237 79.4)">100uF 16V</text>
<text x="242.7" y="79.4" transform="rotate(-90 242.7 79.4)">100uF 16V</text>
<text x="248.4" y="79.4" transform="rotate(-90 248.4 79.4)">100uF 16V</text>
<text x="174.5" y="87">GND</text>
<text x="62.7" y="99.7">UPDI</text>
<text x="208.9" y="101.2">+5V</text>
<text x="62.7" y="107.2">RAIL+</text>
<text x="62.7" y="103.5">TX</text>
<text x="109.2" y="107.9">IC1</text>
<text x="87.2" y="111.7">GND</text>
<text x="109.2" y="109.8">ATTINY1616-MNR</text>
<text x="213.3" y="112.2" transform="rotate(-90 213.3 112.2)">R2</text>
<text x="217.1" y="113.3" transform="rotate(-90 217.1 113.3)">470R</text>
<text x="220.9" y="112.2" transform="rotate(-90 220.9 112.2)">R3</text>
<text x="224.6" y="113.3" transform="rotate(-90 224.6 113.3)">470R</text>
<text x="228.4" y="112.2" transform="rotate(-90 228.4 112.2)">R4</text>
<text x="232.2" y="113.3" transform="rotate(-90 232.2 113.3)">470R</text>
<text x="236" y="112.2" transform="rotate(-90 236 112.2)">R5</text>
<text x="239.8" y="113.3" transform="rotate(-90 239.8 113.3)">470R</text>
<text x="243.6" y="112.2" transform="rotate(-90 243.6 112.2)">R7</text>
<text x="247.4" y="113.3" transform="rotate(-90 247.4 113.3)">470R</text>
<text x="251.2" y="112.2" transform="rotate(-90 251.2 112.2)">R8</text>
<text x="255" y="113.3" transform="rotate(-90 255 113.3)">470R</text>
<text x="258.8" y="112.2" transform="rotate(-90 258.8 112.2)">R9</text>
<text x="262.6" y="113.3" transform="rotate(-90 262.6 113.3)">470R</text>
<text x="266.4" y="112.7" transform="rotate(-90 266.4 112.7)">R12</text>
<text x="270.2" y="113.3" transform="rotate(-90 270.2 113.3)">470R</text>
<text x="32.3" y="116.7">U$1</text>
<text x="64.7" y="114.5">+5V</text>
<text x="78.5" y="117.9" transform="rotate(-90 78.5 117.9)">R6</text>
<text x="82.3" y="118.6" transform="rotate(-90 82.3 118.6)">4.7K</text>
<text x="68.4" y="124.3">0.1uF</text>
<text x="68.4" y="122.4">C1</text>
<text x="81.7" y="122.4">DCC</text>
<text x="211.7" y="120.5" transform="rotate(-90 211.7 120.5)">LED1</text>
<text x="219.2" y="120.5" transform="rotate(-90 219.2 120.5)">LED2</text>
<text x="226.8" y="120.5" transform="rotate(-90 226.8 120.5)">LED3</text>
<text x="234.4" y="120.5" transform="rotate(-90 234.4 120.5)">LED4</text>
<text x="242" y="120.5" transform="rotate(-90 242 120.5)">LED5</text>
<text x="249.6" y="120.5" transform="rotate(-90 249.6 120.5)">LED6</text>
<text x="257.2" y="120.5" transform="rotate(-90 257.2 120.5)">LED7</text>
<text x="264.8" y="120.5" transform="rotate(-90 264.8 120.5)">LED8</text>
<text x="78.1" y="129.3" transform="rotate(-90 78.1 129.3)">D3</text>
<text x="83" y="130" transform="rotate(-90 83 130)">4.7V</text>
<text x="121.5" y="131.9">FCT0_D</text>
<text x="159.5" y="130">FCT0</text>
<text x="121.5" y="133.8">FCT1_D</text>
<text x="121.5" y="135.7">FCT3_D</text>
<text x="189.8" y="133.8">FCT1</text>
<text x="208.9" y="133.4">+5V</text>
<text x="64.4" y="142.1">GND</text>
<text x="150" y="141.4">FCT0_D</text>
<text x="191.7" y="141.4">FCT1_D</text>
<text x="150.6" y="148.8" transform="rotate(-90 150.6 148.8)">R10</text>
<text x="154.4" y="148.7" transform="rotate(-90 154.4 148.7)">47K</text>
<text x="169.9" y="149.6">Q2</text>
<text x="194.3" y="148.7" transform="rotate(-90 194.3 148.7)">R11</text>
<text x="198.1" y="148.7" transform="rotate(-90 198.1 148.7)">47K</text>
<text x="213.3" y="145" transform="rotate(-90 213.3 145)">R13</text>
<text x="217.1" y="145.5" transform="rotate(-90 217.1 145.5)">470R</text>
<text x="220.9" y="145" transform="rotate(-90 220.9 145)">R14</text>
<text x="224.6" y="145.5" transform="rotate(-90 224.6 145.5)">470R</text>
<text x="228.4" y="145" transform="rotate(-90 228.4 145)">R15</text>
<text x="232.2" y="145.5" transform="rotate(-90 232.2 145.5)">470R</text>
<text x="236" y="145" transform="rotate(-90 236 145)">R16</text>
<text x="239.8" y="145.5" transform="rotate(-90 239.8 145.5)">470R</text>
<text x="243.6" y="145" transform="rotate(-90 243.6 145)">R17</text>
<text x="247.4" y="145.5" transform="rotate(-90 247.4 145.5)">470R</text>
<text x="251.2" y="145" transform="rotate(-90 251.2 145)">R18</text>
<text x="255" y="145.5" transform="rotate(-90 255 145.5)">470R</text>
<text x="258.8" y="145" transform="rotate(-90 258.8 145)">R19</text>
<text x="262.6" y="145.5" transform="rotate(-90 262.6 145.5)">470R</text>
<text x="266.4" y="145" transform="rotate(-90 266.4 145)">R20</text>
<text x="270.2" y="145.5" transform="rotate(-90 270.2 145.5)">470R</text>
<text x="121.5" y="152.8">FCT2_D</text>
<text x="121.5" y="154.7">FCT4_D</text>
<text x="169.9" y="151.5">2N7002PV</text>
<text x="211.7" y="152.8" transform="rotate(-90 211.7 152.8)">LED9</text>
<text x="219.2" y="152.8" transform="rotate(-90 219.2 152.8)">LED10</text>
<text x="226.8" y="152.8" transform="rotate(-90 226.8 152.8)">LED11</text>
<text x="234.4" y="152.8" transform="rotate(-90 234.4 152.8)">LED12</text>
<text x="242" y="152.8" transform="rotate(-90 242 152.8)">LED13</text>
<text x="249.6" y="152.8" transform="rotate(-90 249.6 152.8)">LED14</text>
<text x="257.2" y="152.8" transform="rotate(-90 257.2 152.8)">LED15</text>
<text x="264.8" y="152.8" transform="rotate(-90 264.8 152.8)">LED16</text>
<text x="121.5" y="156.6">ACK_D</text>
<text x="155.5" y="157.2">GND</text>
<text x="187.8" y="157.2">GND</text>
<text x="32.3" y="164.2">PROGRAM / DEBUG</text>
<text x="77.9" y="164.2">MPU</text>
<text x="144.3" y="164.2">GPIO / LIGHTS</text>
</g>
<g font-size="1.6" fill="#808080">
<text x="44" y="59.5">P$1</text>
<text x="51.6" y="59.5">2</text>
<text x="46.9" y="60.4">~</text>
<text x="47.8" y="60.4">_1</text>
<text x="63.4" y="65.2">4</text>
<text x="183.9" y="65.7" transform="rotate(-90 183.9 65.7)">1</text>
<text x="189.6" y="65.7" transform="rotate(-90 189.6 65.7)">1</text>
<text x="195.3" y="65.7" transform="rotate(-90 195.3 65.7)">1</text>
<text x="201" y="65.7" transform="rotate(-90 201 65.7)">1</text>
<text x="206.6" y="65.7" transform="rotate(-90 206.6 65.7)">1</text>
<text x="212.3" y="65.7" transform="rotate(-90 212.3 65.7)">1</text>
<text x="218" y="65.7" transform="rotate(-90 218 65.7)">1</text>
<text x="223.7" y="65.7" transform="rotate(-90 223.7 65.7)">1</text>
<text x="229.4" y="65.7" transform="rotate(-90 229.4 65.7)">1</text>
<text x="235.1" y="65.7" transform="rotate(-90 235.1 65.7)">1</text>
<text x="240.8" y="65.7" transform="rotate(-90 240.8 65.7)">1</text>
<text x="246.5" y="65.7" transform="rotate(-90 246.5 65.7)">1</text>
<text x="44" y="70.9">P$1</text>
<text x="46.8" y="71.8">~</text>
<text x="47.8" y="71.8">_2</text>
<text x="51.6" y="70.9">3</text>
<text x="66.3" y="66.1">+</text>
<text x="183.9" y="71.9" transform="rotate(-90 183.9 71.9)">2</text>
<text x="189.6" y="71.9" transform="rotate(-90 189.6 71.9)">2</text>
<text x="195.3" y="71.9" transform="rotate(-90 195.3 71.9)">2</text>
<text x="201" y="71.9" transform="rotate(-90 201 71.9)">2</text>
<text x="206.6" y="71.9" transform="rotate(-90 206.6 71.9)">2</text>
<text x="212.3" y="71.9" transform="rotate(-90 212.3 71.9)">2</text>
<text x="218" y="71.9" transform="rotate(-90 218 71.9)">2</text>
<text x="223.7" y="71.9" transform="rotate(-90 223.7 71.9)">2</text>
<text x="229.4" y="71.9" transform="rotate(-90 229.4 71.9)">2</text>
<text x="235.1" y="71.9" transform="rotate(-90 235.1 71.9)">2</text>
<text x="240.8" y="71.9" transform="rotate(-90 240.8 71.9)">2</text>
<text x="246.5" y="71.9" transform="rotate(-90 246.5 71.9)">2</text>
<text x="63.4" y="72.8">1</text>
<text x="66.3" y="73.7">-</text>
<text x="98.5" y="109.3" transform="rotate(-90 98.5 109.3)">21</text>
<text x="100.4" y="109.3" transform="rotate(-90 100.4 109.3)">20</text>
<text x="102.3" y="109.3" transform="rotate(-90 102.3 109.3)">19</text>
<text x="104.2" y="109.3" transform="rotate(-90 104.2 109.3)">18</text>
<text x="106.1" y="109.3" transform="rotate(-90 106.1 109.3)">17</text>
<text x="108" y="109.3" transform="rotate(-90 108 109.3)">16</text>
<text x="34.8" y="119.2">VCC</text>
<text x="41.7" y="118.4">P$3</text>
<text x="99.3" y="114.9" transform="rotate(-90 99.3 114.9)">EP</text>
<text x="101.2" y="115.7" transform="rotate(-90 101.2 115.7)">PA1</text>
<text x="105" y="115.9" transform="rotate(-90 105 115.9)">PC3</text>
<text x="106.9" y="115.9" transform="rotate(-90 106.9 115.9)">PC2</text>
<text x="108.8" y="115.9" transform="rotate(-90 108.8 115.9)">PC1</text>
<text x="36.1" y="123">TX</text>
<text x="41.7" y="122.2">P$1</text>
<text x="41.7" y="126">P$5</text>
<text x="103.1" y="125.8" transform="rotate(-90 103.1 125.8)">PA0/RESET/UPDI</text>
<text x="214.2" y="120.3" transform="rotate(-90 214.2 120.3)">2</text>
<text x="221.8" y="120.3" transform="rotate(-90 221.8 120.3)">2</text>
<text x="229.4" y="120.3" transform="rotate(-90 229.4 120.3)">2</text>
<text x="237" y="120.3" transform="rotate(-90 237 120.3)">2</text>
<text x="244.6" y="120.3" transform="rotate(-90 244.6 120.3)">2</text>
<text x="252.2" y="120.3" transform="rotate(-90 252.2 120.3)">2</text>
<text x="259.8" y="120.3" transform="rotate(-90 259.8 120.3)">2</text>
<text x="267.4" y="120.3" transform="rotate(-90 267.4 120.3)">2</text>
<text x="34.3" y="130.6">UPDI</text>
<text x="35.9" y="126.8">RX</text>
<text x="41.7" y="129.8">P$2</text>
<text x="88.5" y="129.8">1</text>
<text x="88.5" y="131.6">2</text>
<text x="92.9" y="130.6">PA2</text>
<text x="111" y="130.6">PC0</text>
<text x="117.6" y="129.8">15</text>
<text x="117.6" y="131.6">14</text>
<text x="214.2" y="127.4" transform="rotate(-90 214.2 127.4)">1</text>
<text x="221.8" y="127.4" transform="rotate(-90 221.8 127.4)">1</text>
<text x="229.4" y="127.4" transform="rotate(-90 229.4 127.4)">1</text>
<text x="237" y="127.4" transform="rotate(-90 237 127.4)">1</text>
<text x="244.6" y="127.4" transform="rotate(-90 244.6 127.4)">1</text>
<text x="252.2" y="127.4" transform="rotate(-90 252.2 127.4)">1</text>
<text x="259.8" y="127.4" transform="rotate(-90 259.8 127.4)">1</text>
<text x="267.4" y="127.4" transform="rotate(-90 267.4 127.4)">1</text>
<text x="34.6" y="134.4">GND</text>
<text x="41.7" y="133.5">P$4</text>
<text x="88.5" y="133.5">3</text>
<text x="88.5" y="135.4">4</text>
<text x="88.5" y="137.3">5</text>
<text x="92.9" y="132.5">EXTCLK_/PA3</text>
<text x="92.9" y="134.4">GND</text>
<text x="92.9" y="136.3">VDD</text>
<text x="105.3" y="136.3">PB2/TOSC2</text>
<text x="111" y="132.5">PB0</text>
<text x="111" y="134.4">PB1</text>
<text x="117.6" y="133.5">13</text>
<text x="117.6" y="135.4">12</text>
<text x="117.6" y="137.3">11</text>
<text x="160.6" y="133.5">6</text>
<text x="164.7" y="134.4">D1</text>
<text x="180.6" y="134.4">D2</text>
<text x="185.9" y="133.5">3</text>
<text x="92.9" y="138.2">PA4</text>
<text x="99.3" y="143.5" transform="rotate(-90 99.3 143.5)">PA5</text>
<text x="101.2" y="143.5" transform="rotate(-90 101.2 143.5)">PA6</text>
<text x="103.1" y="143.5" transform="rotate(-90 103.1 143.5)">PA7</text>
<text x="105" y="143.5" transform="rotate(-90 105 143.5)">PB5</text>
<text x="105.3" y="138.2">PB3/TOSC1</text>
<text x="106.9" y="143.5" transform="rotate(-90 106.9 143.5)">PB4</text>
<text x="160.6" y="141.1">2</text>
<text x="164.7" y="142">G1</text>
<text x="180.5" y="142">G2</text>
<text x="185.9" y="141.1">5</text>
<text x="98.5" y="147.8" transform="rotate(-90 98.5 147.8)">6</text>
<text x="100.4" y="147.8" transform="rotate(-90 100.4 147.8)">7</text>
<text x="102.3" y="147.8" transform="rotate(-90 102.3 147.8)">8</text>
<text x="104.2" y="147.8" transform="rotate(-90 104.2 147.8)">9</text>
<text x="106.1" y="148.7" transform="rotate(-90 106.1 148.7)">10</text>
<text x="160.6" y="144.9">1</text>
<text x="164.7" y="145.8">S1</text>
<text x="180.7" y="145.8">S2</text>
<text x="185.9" y="144.9">4</text>
<text x="214.2" y="152.5" transform="rotate(-90 214.2 152.5)">2</text>
<text x="221.8" y="152.5" transform="rotate(-90 221.8 152.5)">2</text>
<text x="229.4" y="152.5" transform="rotate(-90 229.4 152.5)">2</text>
<text x="237" y="152.5" transform="rotate(-90 237 152.5)">2</text>
<text x="244.6" y="152.5" transform="rotate(-90 244.6 152.5)">2</text>
<text x="252.2" y="152.5" transform="rotate(-90 252.2 152.5)">2</text>
<text x="259.8" y="152.5" transform="rotate(-90 259.8 152.5)">2</text>
<text x="267.4" y="152.5" transform="rotate(-90 267.4 152.5)">2</text>
<text x="214.2" y="159.6" transform="rotate(-90 214.2 159.6)">1</text>
<text x="221.8" y="159.6" transform="rotate(-90 221.8 159.6)">1</text>
<text x="229.4" y="159.6" transform="rotate(-90 229.4 159.6)">1</text>
<text x="237" y="159.6" transform="rotate(-90 237 159.6)">1</text>
<text x="244.6" y="159.6" transform="rotate(-90 244.6 159.6)">1</text>
<text x="252.2" y="159.6" transform="rotate(-90 252.2 159.6)">1</text>
<text x="259.8" y="159.6" transform="rotate(-90 259.8 159.6)">1</text>
<text x="267.4" y="159.6" transform="rotate(-90 267.4 159.6)">1</text>
</g>
</svg>
